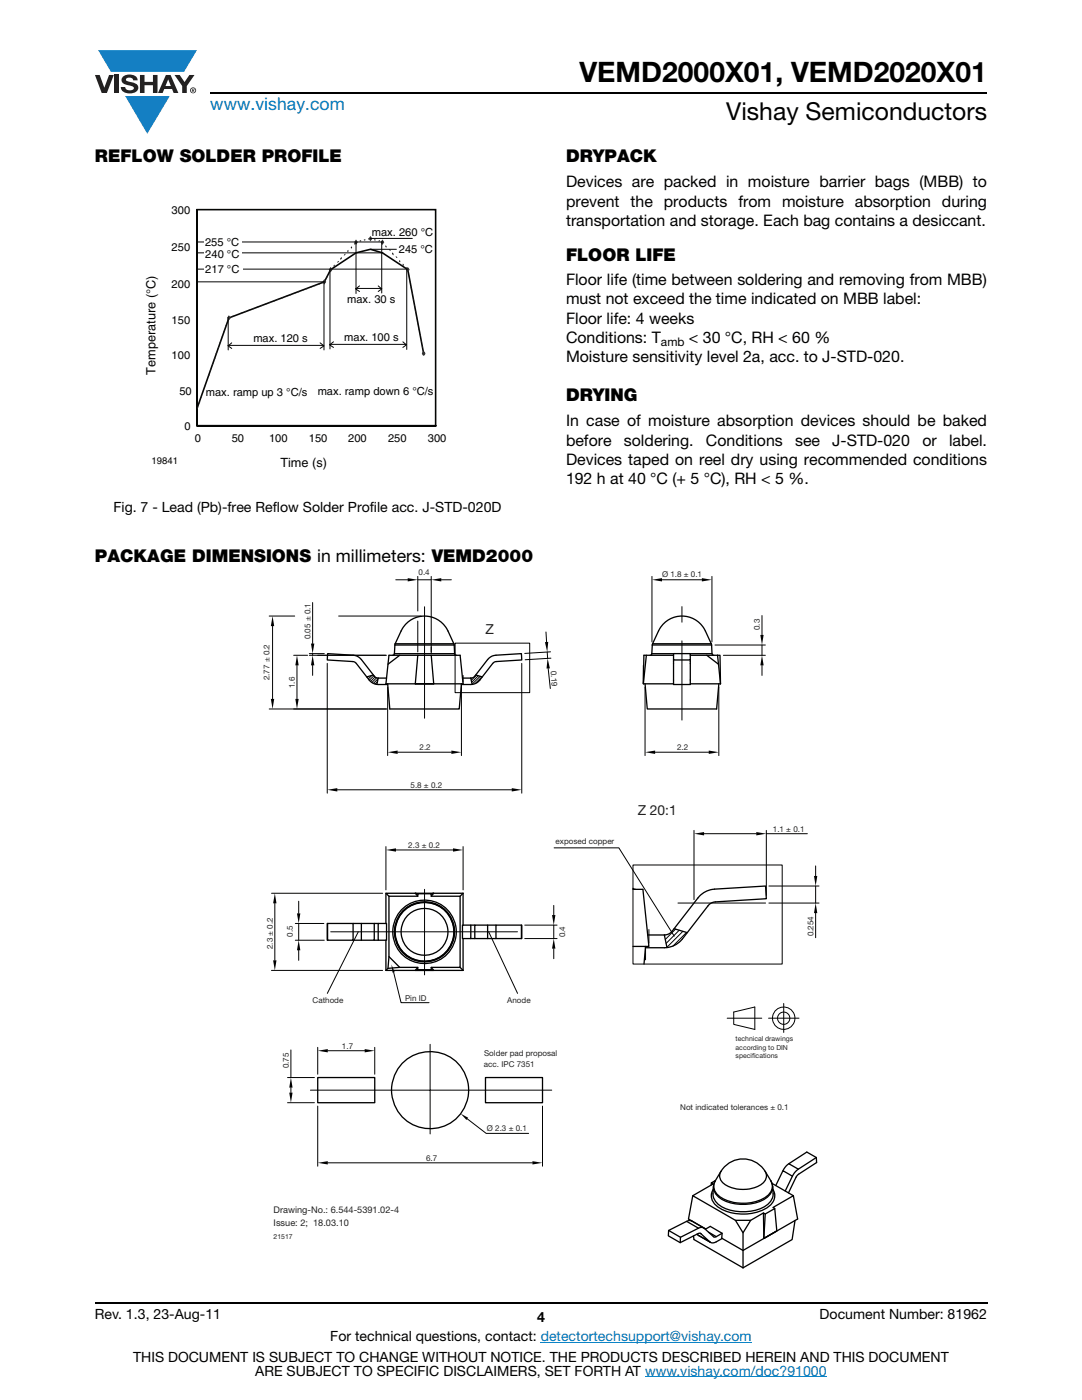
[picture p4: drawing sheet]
<svg xmlns="http://www.w3.org/2000/svg" width="216mm" height="279mm" viewBox="0 0 216 279" stroke-linecap="round" stroke-linejoin="round" font-family="sans-serif">
<g fill="#147fc3">
<path d="M19.6 10h19.7l-2.6 4.3h-1.1h-13.5z"/>
<path d="M25 19.2h8.9l-4.5 7.5z"/>
</g>
<g fill="#231f20">
<path d="M18.9 15h1l.9 2.5 1-2.5h.9l-1.4 3.6h-1z"/>
<path d="M22.9 15h.9v3.6h-.9z"/>
<path d="M24.6 15.3a2.1 2.1 0 0 1 2.8 .3l.1 .4h-.9a.79 .79 0 0 0-.7-.5 .79 .79 0 0 0-.8 .4l.3 .3 1 .2a1.08 1.08 0 0 1 1.2 1 1.08 1.08 0 0 1-1.1 1.2 1.73 1.73 0 0 1-2.4-1.2h.9a.96 .96 0 0 0 .8 .6 .96 .96 0 0 0 .9-.4 1.31 1.31 0 0 0-1.2-.6 1.03 1.03 0 0 1-1.1-.6 1.03 1.03 0 0 1 .2-1.1z"/>
<path d="M27.9 15h.9v1.3h1.7v-1.3h.9v3.6h-.9v-1.6h-1.7v1.6h-.9z"/>
<path d="M34.8 15h1.1l.9 1.4 1-1.4h1l-1.5 2.2v1.4h-.9v-1.4z"/>
<path d="M33.6 15.9l.5 1.3h-1.1zM33.1 15l-1.6 3.6h1l.3-.8h1.5l.3 .8h1l-1.6-3.6z"/>
<path d="M38.1 18a.46 .46 0 0 1 .9 0 .46 .46 0 0 1-.9 0zM37.9 18a.6 .6 0 0 0 1.2 0 .6 .6 0 0 0-1.2 0z"/>
<path d="M38.4 17.8h.2v.2h-.2zM38.3 17.7v.7h.1v-.3l.4 .3-.2-.3 .2-.2-.1-.2z"/>
</g>
<path d="M42 18.6h155M18.9 260h178.1" fill="none" stroke="#000" stroke-width=".36"/>
<path d="M107.9 267.9h42.1M128.7 274.8h36.3" fill="none" stroke="#007ec4" stroke-width=".2"/>
<path d="M28.9 40.7h60.2v53.1h-60.2z" fill="#fff"/>
<path d="M39.3 56.2h47.6M39.3 49h47.6M39.3 70.6h47.6M39.3 63.4h47.6" fill="none" stroke="#fff" stroke-width=".2"/>
<path d="M39.3 41.8h47.6" fill="none" stroke="#fff" stroke-width=".32"/>
<path d="M39.3 41.8h47.6v43.2h-47.6v-43.2v43.2h47.6M84.5 70.6l-3.1-16.8-5.1-3.3-2.4-.7-2.9 .7-5 3.3-1.3 2.4-19 7.2-6.4 18" fill="none" stroke="#040503" stroke-width=".32"/>
<g fill="#123217">
<path d="M39.4 81.2h.2l-.2 .4h-.1z" fill-rule="evenodd"/>
<path d="M39.8 80.2h.2l-.2 .3h-.2z" fill-rule="evenodd"/>
<path d="M40.1 79.1h.2l-.1 .3h-.1z" fill-rule="evenodd"/>
<path d="M40.9 76.8h.1l-.1 .5h-.1z" fill-rule="evenodd"/>
<path d="M41.7 74.7h.2l-.2 .3h-.2z" fill-rule="evenodd"/>
<path d="M42 73.6h.2l-.2 .4h-.1z" fill-rule="evenodd"/>
<path d="M42.4 72.5h.2l-.2 .4h-.1z" fill-rule="evenodd"/>
<path d="M42.8 71.5h.2l-.1 .3h-.2z" fill-rule="evenodd"/>
<path d="M43.1 70.3h.3l-.2 .4h-.2z" fill-rule="evenodd"/>
<path d="M43.6 69.2h.1l-.1 .4h-.2z" fill-rule="evenodd"/>
<path d="M43.9 68.1h.2l-.2 .4h-.1z" fill-rule="evenodd"/>
<path d="M44.3 67.1h.1l-.1 .3h-.1z" fill-rule="evenodd"/>
<path d="M44.7 66h.2l-.1 .3h-.3z" fill-rule="evenodd"/>
<path d="M45 64.9h.2l-.2 .4h-.1z" fill-rule="evenodd"/>
<path d="M45.4 63.8h.1v.4h-.2z" fill-rule="evenodd"/>
<path d="M45.5 63.3l.3-.1 .1 .2-.3 .2z" fill-rule="evenodd"/>
<path d="M46.4 63l.2-.1 .1 .2-.3 .1z" fill-rule="evenodd"/>
<path d="M48 62.4l.3-.1v.2l-.2 .1z" fill-rule="evenodd"/>
<path d="M48.8 62.1l.2-.1 .1 .2-.3 .1z" fill-rule="evenodd"/>
<path d="M49.6 61.8l.3-.1 .1 .2-.3 .1z" fill-rule="evenodd"/>
<path d="M50.5 61.5l.2-.1 .1 .2-.3 .1z" fill-rule="evenodd"/>
<path d="M51.2 61.2l.3-.1 .1 .2-.3 .1z" fill-rule="evenodd"/>
<path d="M52.1 60.9l.2-.1 .1 .2-.3 .1z" fill-rule="evenodd"/>
<path d="M52.9 60.6l.2-.1 .1 .2-.2 .1z" fill-rule="evenodd"/>
<path d="M53.7 60.3l.3-.1v.2l-.2 .1z" fill-rule="evenodd"/>
<path d="M54.5 60l.3-.1 .1 .2-.3 .1z" fill-rule="evenodd"/>
<path d="M55.3 59.7l.3-.1v.2l-.2 .1z" fill-rule="evenodd"/>
<path d="M56.1 59.4l.3-.1 .1 .2-.3 .1z" fill-rule="evenodd"/>
<path d="M57 59.1l.3-.1v.2l-.2 .1z" fill-rule="evenodd"/>
<path d="M57.8 58.8l.2-.1 .1 .2-.3 .1z" fill-rule="evenodd"/>
<path d="M58.6 58.5l.3-.1 .1 .2-.3 .1z" fill-rule="evenodd"/>
<path d="M59.4 58.2l.3-.1v.2l-.3 .1z" fill-rule="evenodd"/>
<path d="M60.2 57.9l.3-.1 .1 .2-.3 .1z" fill-rule="evenodd"/>
<path d="M61.1 57.6l.2-.1 .1 .2-.3 .1z" fill-rule="evenodd"/>
<path d="M61.8 57.3l.3-.1 .1 .2-.3 .1z" fill-rule="evenodd"/>
<path d="M62.7 57l.3-.1v.2l-.3 .1z" fill-rule="evenodd"/>
<path d="M63.5 56.7l.2-.1 .1 .2-.2 .1z" fill-rule="evenodd"/>
<path d="M64.3 56.3l.3-.1v.3l-.2 .1z" fill-rule="evenodd"/>
<path d="M64.8 56.1h.2l-.1 .3h-.3z" fill-rule="evenodd"/>
<path d="M65.3 55h.1l-.1 .4h-.2z" fill-rule="evenodd"/>
<path d="M65.7 54h.1l-.1 .4h-.1z" fill-rule="evenodd"/>
<path d="M65.8 53.7l.2-.2 .1 .3-.2 .2z" fill-rule="evenodd"/>
<path d="M66.5 53l.3-.2v.3l-.2 .2z" fill-rule="evenodd"/>
<path d="M67.5 52.1h.2l-.2 .3h-.3z" fill-rule="evenodd"/>
<path d="M68.2 51.3v.3l-.3 .3v-.3z" fill-rule="evenodd"/>
<path d="M68.8 50.7h.2l-.2 .3h-.2z" fill-rule="evenodd"/>
<path d="M69.3 50.1l.2-.2 .1 .3-.2 .2z" fill-rule="evenodd"/>
<path d="M70 49.3l.2-.2 .1 .3-.2 .3z" fill-rule="evenodd"/>
<path d="M70.6 48.6l.3-.2 .1 .2-.3 .2z" fill-rule="evenodd"/>
<path d="M70.9 48.2l.3-.1 .1 .2-.3 .1z" fill-rule="evenodd"/>
<path d="M71.7 48l.3-.1 .1 .2-.3 .1z" fill-rule="evenodd"/>
<path d="M72.6 47.8l.3-.1v.2l-.2 .1z" fill-rule="evenodd"/>
<path d="M73.4 47.6l.3-.1 .1 .2-.3 .1z" fill-rule="evenodd"/>
<path d="M73.9 47.5l.2 .1v.2l-.3-.1z" fill-rule="evenodd"/>
<path d="M74.7 47.7l.3 .1-.1 .2-.3-.1z" fill-rule="evenodd"/>
<path d="M75.5 48l.3-.1v.2l-.3 .1z" fill-rule="evenodd"/>
<path d="M76.2 48.2l.3 .2-.1 .3-.2-.2z" fill-rule="evenodd"/>
<path d="M76.9 48.9l.3 .2-.1 .3-.2-.2z" fill-rule="evenodd"/>
<path d="M77.6 49.8h.2l.2 .3h-.2z" fill-rule="evenodd"/>
<path d="M78.3 50.4l.3 .3-.1 .3-.3-.3z" fill-rule="evenodd"/>
<path d="M78.9 51.2h.2l.2 .3h-.2z" fill-rule="evenodd"/>
<path d="M79.7 51.9l.2 .2-.1 .3-.2-.2z" fill-rule="evenodd"/>
<path d="M80.4 52.6l.2 .2-.1 .3-.2-.2z" fill-rule="evenodd"/>
<path d="M81 53.3l.3 .2-.1 .2-.3-.2z" fill-rule="evenodd"/>
<path d="M81.3 53.7h.1l.1 .4h-.1z" fill-rule="evenodd"/>
<path d="M81.5 54.9h.2v.4h-.1z" fill-rule="evenodd"/>
<path d="M81.7 56h.2v.4h-.1z" fill-rule="evenodd"/>
<path d="M81.9 57.3h.2v.4h-.1z" fill-rule="evenodd"/>
<path d="M82.2 58.5h.2v.3h-.1z" fill-rule="evenodd"/>
<path d="M82.4 59.6h.2v.4h-.1z" fill-rule="evenodd"/>
<path d="M82.6 60.8h.2v.4h-.1z" fill-rule="evenodd"/>
<path d="M82.8 62h.2l.1 .3h-.2z" fill-rule="evenodd"/>
<path d="M83.1 63.1h.1l.1 .5h-.2z" fill-rule="evenodd"/>
<path d="M83.3 64.4h.1l.1 .4h-.2z" fill-rule="evenodd"/>
<path d="M83.5 65.6h.1l.1 .3h-.2z" fill-rule="evenodd"/>
<path d="M83.8 66.7h.1l.1 .4h-.2z" fill-rule="evenodd"/>
<path d="M84 67.9h.1l.1 .4h-.2z" fill-rule="evenodd"/>
<path d="M84.2 69h.1l.1 .4h-.1z" fill-rule="evenodd"/>
<path d="M84.4 70.2h.1l.1 .5h-.1z" fill-rule="evenodd"/>
</g>
<path d="M45.7 63.1l.2 .3-.2 .4-.2-.4z" fill="#313232"/>
<path d="M45.9 63.4l-.2-.3-.2 .3 .2 .4" fill="none" stroke="#313232" stroke-width=".27"/>
<path d="M64.7 55.9l.2 .3-.2 .4-.2-.4z" fill-rule="evenodd" fill="#313232"/>
<path d="M64.7 55.9l.2 .3-.2 .4-.2-.4z" fill="none" stroke="#313232" stroke-width=".27"/>
<path d="M66 53.5l.2 .3-.2 .3-.2-.3z" fill-rule="evenodd" fill="#313232"/>
<path d="M66 53.5l.2 .3-.2 .3-.2-.3z" fill="none" stroke="#313232" stroke-width=".27"/>
<path d="M71 48l.2 .3-.2 .3-.2-.3z" fill-rule="evenodd" fill="#313232"/>
<path d="M71 48l.2 .3-.2 .3-.2-.3z" fill="none" stroke="#313232" stroke-width=".27"/>
<path d="M73.9 47.3l.2 .3-.2 .3-.2-.3z" fill-rule="evenodd" fill="#313232"/>
<path d="M73.9 47.3l.2 .3-.2 .3-.2-.3z" fill="none" stroke="#313232" stroke-width=".27"/>
<path d="M76.3 48l.2 .3-.2 .3-.2-.3z" fill-rule="evenodd" fill="#313232"/>
<path d="M76.3 48l.2 .3-.2 .3-.2-.3z" fill="none" stroke="#313232" stroke-width=".27"/>
<path d="M81.4 53.5l.2 .3-.2 .3-.2-.3z" fill-rule="evenodd" fill="#313232"/>
<path d="M81.4 53.5l.2 .3-.2 .3-.2-.3z" fill="none" stroke="#313232" stroke-width=".27"/>
<path d="M84.5 70.2l.2 .4-.2 .3-.2-.3z" fill-rule="evenodd" fill="#313232"/>
<path d="M84.5 70.2l.2 .4-.2 .3-.2-.3z" fill="none" stroke="#313232" stroke-width=".32"/>
<path d="M39.4 50.5h37M39.4 56.2h25.3M73.9 49.8h5.2" fill="none" stroke="#040503" stroke-width=".2"/>
<path d="M40.8 49.8h7.5v1.6h-7.5z" fill="#fff"/>
<path d="M39.4 53.7h41.9M64.6 56.1v13.7M65.8 53.8v15.8M81.2 53.7v16M45.5 68.9h19.1M45.5 63.3v6.5M46.2 68.4l-.7 .6 .7 .5M63.9 68.4l.7 .6-.7 .5M65.8 68.7h15.3M66.5 68.2l-.7 .6 .7 .5M80.4 68.2l.7 .6-.7 .5" fill="none" stroke="#040503" stroke-width=".2"/>
<path d="M40.8 52.8h7.6v1.6h-7.6z" fill="#fff"/>
<path d="M39.4 48.3h37M71 57.6h5.2M71 48.3v10.3M71.7 57.1l-.7 .6 .7 .5M73.9 47.6h8.4M75.5 57.1l.7 .6-.7 .5M76.2 48.4v10.1" fill="none" stroke="#040503" stroke-width=".2"/>
<g fill="#fff">
<path d="M40.7 47.5h7.6v1.6h-7.6z"/>
<path d="M52.4 113.3h111.1v139.9h-111.1z"/>
</g>
<g fill="none" stroke="#000" stroke-width=".2">
<path d="M79 115.7h2.4M83.4 115.7h2.6M83.4 115v6.9M86 115v15.4M88.1 115.7h2M130.1 115v13.1M132.1 115.7h8M142.1 115v13.1M53.7 122.9h5.1M54.4 125v14.5M58.6 130.8h2.8M59.3 132.8v6.7"/>
<path d="M61.7 130.8h15.4M61.7 130.4h3M62.4 120.2v8.2M62.4 130.4v.4M62.4 132.8v2M65.3 132.4v25.9M67.6 122.9h16.4M73.5 135l-.2 .2M74.2 134.8l-.7 .7M74.6 134.9l-.9 .9M74.8 135.1l-.9 .9M75.1 135.3l-.9 .9"/>
<path d="M75.3 136l-.5 .5M75.5 135.4l-1 1M77.4 137.1v13.7M83.4 124v6.1M84.7 121.1v22.2M90.8 128.4h14.9v9.8h-14.9zM92.1 136.5v14.3M92.4 134.8v1.3M94 135.3v.1M95.1 134.8l-1.1 1M95.4 134.9l-1.3 1.3M95.8 135l-1.6 1.6"/>
<path d="M96.2 135.1l-1.4 1.3M104.1 132.4v25.9M108.9 126.1l.2 2M109.2 130.1l.1 1.3M109.4 133.4l.4 4M109.9 130.1l-5.2 .3M109.9 131.4l-5.1 .3M128.4 132.8v3.7M128.7 137.1v13.7M136.1 121.1v3.1M136.1 127.9v15.8M142.7 128.7h10"/>
<path d="M143.4 137.1v13.7M144.3 130.8h8.4M152 122.8v3.9M152 128.7v2.1M152 132.8v2M53.7 141.5h23.4M67.3 157.6h34.8M79.3 150.1h10.8M130.7 150.1h10.7M54.2 178.3h22.1M59.6 179.9v2.4M77 169v8.6"/>
<path d="M79 169.6h11.4M84.7 177.5v8.5h18.6M92.4 169v8.6M110.6 169.2h12.9l11 17.6M126.3 172.6h29.8v19.8h-29.8zM138.5 165.7v13.8M140.5 166.4h10.4M152.9 165.7v13M152.9 166.4h8.2M153.4 176.8h10M162.8 172.8v2M162.8 176.8v3.4"/>
<path d="M54.2 193.7h22.1M54.8 180.3v11.4M58.9 187.6h5.8M58.9 184.3h5.7M59.6 184.3v3.3M59.6 189.7v2M66 186h18.7v8.6M71.5 186l-6.2 12.2M78.5 194.1l1.5 6h5.6M97.5 186l5.8 12.2M104.7 187.3h6.5M104.7 184.6h6.5"/>
<path d="M110.5 180.7v1.9M110.5 184.6v2.7M110.5 189.3v2M128.8 188.9v2.7M129.5 185.5v2.7M132.7 186.6l-.1 .1M134.8 185.4l-2 2.1M135.3 180.2h17.5M135.5 185.6l-2.6 2.7M136.3 185.9l-3.2 3.2M137 186.1l-2.7 2.7M153.4 180.2h10"/>
<path d="M162.8 182.2v4.9M57.4 215h5.3M58 209.5v5.5M58 217.1v1M61.9 217.6h23.9v8.7M63.4 209v5.4M65.4 209.7h7.4M74.8 209v5.4M85.8 208.4v9.2h24.3M145.1 203.2h6.9M146.4 202l4.2-1v4.4l-4.2-1zM153.4 203.2h6"/>
<path d="M156.4 200.3v5.7M57.4 220.1h5.3M63.4 220.7v12M65.4 232.1h40.8M93.2 223.3l3.8 2.9h8.5M108.2 220.7v12"/>
<circle cx="156.4" cy="203.2" r="1.23"/>
<circle cx="156.4" cy="203.2" r="2.24"/>
</g>
<g fill="#000">
<path d="M81.4 115.4l2 .3-2 .3zM86 115.7l2.1-.3v.6zM130.1 115.7l2-.3v.6zM140 115.4l2.1 .3-2.1 .3zM54.4 122.9l.3 2.1h-.7zM54 139.5h.7l-.3 2zM59.3 130.8l.3 2h-.7zM58.9 139.5h.7l-.3 2zM62.4 130.8l.3 2h-.6zM62.1 128.4h.6l-.3 2zM108.7 128.1h.7l-.2 2zM109.3 131.4l.4 2h-.6z"/>
<path d="M152 130.8l.4 2h-.7zM151.7 126.7h.7l-.4 2zM65.3 157.6l2-.3v.7zM77.4 150.1l1.9-.3v.7zM90.1 149.8l2 .3-2 .4zM102.1 157.3l2 .3-2 .4zM128.7 150.1l2-.3v.7zM141.4 149.8l2 .3-2 .4zM77 169.6l2-.3v.7zM90.4 169.3l2 .3-2 .4zM138.5 166.4l2-.3v.6zM150.9 166.1l2 .3-2 .3z"/>
<path d="M162.4 174.8h.7l-.3 2zM54.8 178.3l.4 2h-.7zM54.5 191.7h.7l-.4 2zM59.6 187.6l.3 2h-.6zM59.3 182.3h.6l-.3 2zM78.1 192.5l.7 1.5-.5 .1zM110.5 187.3l.3 2h-.6zM110.2 182.6h.6l-.3 2zM162.8 180.2l.3 2h-.7zM57.7 218.1h.7l-.4 2zM58 215l.4 2.1h-.7zM63.4 209.7l2-.3v.6z"/>
<path d="M72.8 209.4l2 .3-2 .3zM63.4 232.1l2-.4v.7zM91.9 222.3l1.5 .8-.3 .4zM106.2 231.7l2.1 .4-2.1 .3z"/>
</g>
<g fill="none" stroke="#000" stroke-width=".26">
<path d="M74.5 134.7l-1.3 .4M75.5 135.3l-.3 1.3M75.5 135.3l-.7-.2-2.7-3.5-.9-.7-.7-.1-5.1-.4-.1 1.3 5.5 .4 3.4 4.1 .9 .4h2.3M75.5 135.3h1.6M77.4 136.5l.4 5h13.8l.5-5M78.7 130.5l-.3 .3M78.8 128.7l-.1 1.8M78.8 128.7h11.8M78.9 128.5h11.7M78.9 128.5l-.1 .2M78.9 128.5a8.3 8.3 0 0 1 3.5-5 5.2 5.2 0 0 1 7 2.4l1.2 2.6M79.8 130.8l-2.4 1.8"/>
<path d="M82.9 136.5h3.6zM82.9 136.5l.5-5.7h2.6l.5 5.7M83.4 130.8h-5.8l-.6 5.7h15.4l-.6-5.7h-5.8M90.6 128.5v.2M90.6 128.7l.1 1.8h-12M90.7 130.5l.4 .3M92.3 135.3h1.6M93.9 135.3l.3 1.3M93.9 135.3l.5-.1 .3-.3 2.6-3.3 .9-.7 .8-.1 5-.4 .1 1.3-5.5 .4-3.3 4.1-1 .4h-2.2M94.9 134.7l1.3 .4M128.7 136.5l.5 5h13.8l.4-5M129 130.8l-.6 5.7"/>
<path d="M130.1 130.5l-.1 .2-.3 .1M130.1 130.5h4.3M130.2 128.7l-.1 1.8M130.2 128.7h11.8M130.2 128.5v.2M130.2 128.5h11.7M130.2 128.5a8.2 8.2 0 0 1 3.6-5 5.2 5.2 0 0 1 7 2.4l1.1 2.6M134.4 130.4h3.3v1.3h-3.3zM134.4 131.7v4.9h3.3v-4.9M134.4 130.8h-5.9l-.1 5.7h6M137.7 130.8h5.5M137.7 136.5h6.1"/>
<path d="M141 130.8l2.4 1.8 .4 3.9M141.9 128.5l.1 .2M142 128.7l.1 1.8h-4.4M142.1 130.5l.3 .3M143.2 130.8h.5l.1 5.7M143.2 130.8l.2 1.8M77 178.3v6M82.9 178.3l.5 .6M82.9 178.3h3.6l-.5 .1M82.9 178.3l.5 .1M82.9 178.3h-5.9l.6 .6M92.4 178.3h-5.9l-.5 .6"/>
<path d="M92.4 178.3l-.6 .6M92.4 178.3v6.3M126.3 177.5h2l1.2 11.4h-3.2M126.3 177.3l.5 .2M65.4 184.3v3.3M65.4 184.3h5.1v3.3h-5.1zM70.5 187.6h1.6M70.5 184.3h1.6M72.1 184.3h2.6v3.3h-2.6zM74.7 187.6h.8M74.7 184.3h.8M75.5 184.3h1.6v3.3h-1.6z"/>
<path d="M77 193.7h15.4M77 187.6v6.1M77.6 190.9l-.2 2.4-.4 .4M79.8 193.1l-2.4 .2M82.9 193.7h3.6zM83.4 193.6v-.5l-.5 .6M83.4 193.1h-3.6l-2.2-2.2v-12h5.8v-.5h2.6v.5h5.8v14.2h-5.8v.5M86 193.1l.5 .6M91.8 193.1l.6 .6M92.3 184.6h1.6v2.7h-1.6zM92.4 187.3v6.4M93.9 184.6h.8"/>
<path d="M93.9 187.3h.8M94.7 184.6h2.6v2.7h-2.6zM97.3 187.3h1.7M97.3 184.6h1.7M104 184.6l.1 2.7zM104 184.6h-5v2.7h5M128.8 188.9l-.3 3.5M129.2 186.6h3.4M132.6 186.6l.5 2.5M132.6 186.6l.8-.2 .5-.4 5.4-6.8a4.6 4.6 0 0 1 3.3-1.8l10.2-.6 .1 2.6-10.2 .6-.6 .1-.8 .7-5.1 6.6a4.6 4.6 0 0 1-3.6 1.7h-3.8M134.5 185.3l2.6 .8M63.4 215h11.4v5.1h-11.4z"/>
<path d="M96.9 215h11.4v5.1h-11.4zM138.2 238.6l-.8 4.7 3.4 2M141.9 236.1v.4M142.3 237.4a2.52 2.52 0 0 0 1 3.5 9.3 9.3 0 0 0 10.6-.5 2.42 2.42 0 0 0 .3-3M142.4 236.8a3.6 3.6 0 0 0 2.8 4.6 9.3 9.3 0 0 0 8-1.1 3.3 3.3 0 0 0 1-3.5M142.4 236.8a3 3 0 0 0 1.8 2.7 9 9 0 0 0 9-.6l.6-.8 .4-.8v-.5M142.7 235.6l-.3 1.2M142.7 235.6a2.36 2.36 0 0 0 1 3.3 8.7 8.7 0 0 0 9.5-.3 2.28 2.28 0 0 0 .6-3M142.8 235.6l-.9 .5 .4 .2-4.1 2.3 8.5 4.9h3.1l2.5-1.4M143.8 233.8a5.2 5.2 0 0 1 8.9 0M143.8 233.8a2 2 0 0 0 1.2 2.8 6.7 6.7 0 0 0 7.5-.8 1.71 1.71 0 0 0 .2-2M143.8 233.8l-1.1 1.8"/>
<path d="M152.7 233.8l1.1 1.8M153.8 235.6l.4 1.2M154 236.2l4.3 2.4-4.1 2.4 .4 .2M157.4 232.2l-.5 .5-.7 .9M158.1 234.7l-1.4 3M158.1 234.7l-1.9-1.1-1.4 3M158.3 238.6l.9 4.7-10.9 6.3M159.3 233.3l-.8 .8-.4 .6M162.9 231l-3.6 2.3-1.9-1.1 3.6-2.3 1.9 1.1v1l-3.9 2.7-1.7 3.4M133.4 245.6l3.6-1.9 2.4 1.4-3.6 1.8zM133.4 245.6v1l2.3 1.4M137 243.7l.6-.1 .4 .1 2.4 1.4"/>
<path d="M137.9 243.6h.1M138.4 246.7l.1 .7 9.8 5.6M139.3 246.5l2.5 1.4M139.4 245.1l.5-.2 .5 .1 2 1.9 .5-.1M139.7 246.1l.1 .1M139.8 246.2l1.8 1.6-2.5-1.5M139.8 246.2l-.4-.1-3.7 1.9 .1-1.1M140.7 245.3l1-.5 2.4 1.3-.1 1 4.3 2.5M141.4 245.9l1.5 .9 1.2-.7M144.1 247.2a3.3 3.3 0 0 1-2 .9l-.5-.3M146.7 243.5l1.6 2.5v3.6M148.3 249.6v3.4"/>
<path d="M149.8 243.5l-1.5 2.5M152.7 242.3l-.4-.2 .1 5.1 2.6-1.5M152.7 242.3l1.9-1.1 .4 4.5-2.6 1.5zM158.6 243.6l-.5 3.8-9.8 5.6"/>
<circle cx="84.7" cy="186" r="6"/>
<circle cx="84.7" cy="186" r="5.9"/>
<circle cx="84.7" cy="186" r="6.3"/>
<circle cx="84.7" cy="186" r="4.7"/>
<circle cx="85.8" cy="217.6" r="7.7"/>
</g>
<text font-size="5.6" x="115.6" y="16.4">VEMD2000X01, VEMD2020X01</text>
<text font-size="4.9" x="144.9" y="24">Vishay Semiconductors</text>
<text font-size="3.5" fill="#007ec4" x="42" y="21.9">www.vishay.com</text>
<g font-size="3.5">
<text x="18.9" y="32.3">REFLOW SOLDER PROFILE</text>
<text x="112.9" y="32.3">DRYPACK</text>
<text x="112.9" y="52.1">FLOOR LIFE</text>
<text x="112.9" y="80">DRYING</text>
<text x="18.9" y="112.1">PACKAGE DIMENSIONS in millimeters: VEMD2000</text>
</g>
<g font-size="3.2">
<text x="112.9" y="37.4">Devices are packed in moisture barrier bags (MBB) to</text>
<text x="112.9" y="41.3">prevent the products from moisture absorption during</text>
<text x="112.9" y="45.2">transportation and storage. Each bag contains a desiccant.</text>
<text x="112.9" y="56.8">Floor life (time between soldering and removing from MBB)</text>
<text x="112.9" y="60.7">must not exceed the time indicated on MBB label:</text>
<text x="112.9" y="64.6">Floor life: 4 weeks</text>
<text x="112.9" y="68.5">Conditions: T</text>
<text x="137.5" y="68.5">&lt; 30 °C, RH &lt; 60 %</text>
<text x="112.9" y="72.3">Moisture sensitivity level 2a, acc. to J-STD-020.</text>
<text x="112.9" y="85">In case of moisture absorption devices should be baked</text>
<text x="112.9" y="88.9">before</text>
<text x="124.5" y="88.9">soldering.</text>
<text x="140.9" y="88.9">Conditions</text>
<text x="158.7" y="88.9">see</text>
<text x="166.1" y="88.9">J-STD-020</text>
<text x="184" y="88.9">or</text>
<text x="189.4" y="88.9">label.</text>
<text x="112.9" y="92.8">Devices taped on reel dry using recommended conditions</text>
<text x="112.9" y="96.7">192 h at 40 °C (+ 5 °C), RH &lt; 5 %.</text>
</g>
<g font-size="2.8">
<text x="22.6" y="102.1">Fig. 7 - Lead (Pb)-free Reflow Solder Profile acc. J-STD-020D</text>
<text x="18.9" y="263.3">Rev. 1.3, 23-Aug-11</text>
<text x="107.2" y="263.8">4</text>
<text x="163.6" y="263.3">Document Number: 81962</text>
<text x="65.9" y="267.7">For technical questions, contact: detectortechsupport@vishay.com</text>
<text x="26.5" y="271.7">THIS DOCUMENT IS SUBJECT TO CHANGE WITHOUT NOTICE. THE PRODUCTS DESCRIBED HEREIN AND THIS DOCUMENT</text>
<text x="50.9" y="274.6">ARE SUBJECT TO SPECIFIC DISCLAIMERS, SET FORTH AT www.vishay.com/doc?91000</text>
</g>
<g font-size="2.8" fill="#231f20">
<text x="96.9" y="126.4">Z</text>
<text x="127.2" y="162.7">Z 20:1</text>
</g>
<g font-size="2.5" fill="#040503">
<text x="31" y="74.8" transform="rotate(-90 31 74.8)">Temperature (°C)</text>
<text x="55.9" y="93.2">Time (s)</text>
</g>
<text font-size="2.4" x="131.9" y="69">amb</text>
<g font-size="2.2" fill="#040503">
<text x="34.2" y="42.7">300</text>
<text x="74.2" y="47.1">max. 260 °C</text>
<text x="34.2" y="50.2">250</text>
<text x="40.9" y="49.1">255 °C</text>
<text x="41" y="51.5">240 °C</text>
<text x="79.6" y="50.4">245 °C</text>
<text x="34.2" y="57.4">200</text>
<text x="41" y="54.6">217 °C</text>
<text x="34.2" y="64.6">150</text>
<text x="69.3" y="60.5">max. 30 s</text>
<text x="34.2" y="71.7">100</text>
<text x="50.6" y="68.3">max. 120 s</text>
<text x="68.7" y="68.1">max. 100 s</text>
<text x="35.8" y="78.9">50</text>
<text x="41.1" y="79">max. ramp up 3 °C/s</text>
<text x="63.4" y="78.8">max. ramp down 6 °C/s</text>
<text x="36.8" y="85.8">0</text>
<text x="38.9" y="88.2">0</text>
<text x="46.2" y="88.2">50</text>
<text x="53.7" y="88.2">100</text>
<text x="61.6" y="88.2">150</text>
<text x="69.5" y="88.2">200</text>
<text x="77.4" y="88.2">250</text>
<text x="85.4" y="88.2">300</text>
</g>
<text font-size="1.9" fill="#040503" x="30.2" y="92.7">19841</text>
<g font-size="1.8" fill="#231f20">
<text x="54.6" y="242.1">Drawing-No.: 6.544-5391.02-4</text>
<text x="54.6" y="244.7">Issue: 2; 18.03.10</text>
</g>
<g font-size="1.6" fill="#231f20">
<text x="83.5" y="114.7">0.4</text>
<text x="132.1" y="115.1">Ø 1.8 ± 0.1</text>
<text x="151.6" y="125.7" transform="rotate(-90 151.6 125.7)">0.3</text>
<text x="62" y="127.6" transform="rotate(-90 62 127.6)">0.05 ± 0.1</text>
<text x="53.7" y="135.8" transform="rotate(-90 53.7 135.8)">2.77 ± 0.2</text>
<text x="58.8" y="137.3" transform="rotate(-90 58.8 137.3)">1.6</text>
<text x="109.9" y="133.9" transform="rotate(87 109.9 133.9)">0.19</text>
<text x="83.7" y="149.7">2.2</text>
<text x="135.1" y="149.7">2.2</text>
<text x="81.9" y="157.2">5.8 ± 0.2</text>
<text x="154.2" y="166">1.1 ± 0.1</text>
<text x="81.5" y="169.2">2.3 ± 0.2</text>
<text x="110.9" y="168.4">exposed copper</text>
<text x="54.4" y="189.4" transform="rotate(-90 54.4 189.4)">2.3 ± 0.2</text>
<text x="58.4" y="186.9" transform="rotate(-90 58.4 186.9)">0.5</text>
<text x="112.7" y="187.1" transform="rotate(-90 112.7 187.1)">0.4</text>
<text x="162.3" y="186.9" transform="rotate(-90 162.3 186.9)">0.254</text>
<text x="62.4" y="200.2">Cathode</text>
<text x="80.8" y="199.7">Pin ID</text>
<text x="101.2" y="200.2">Anode</text>
<text x="68.2" y="209.3">1.7</text>
<text x="57.6" y="213.2" transform="rotate(-90 57.6 213.2)">0.75</text>
<text x="96.6" y="213">acc. IPC 7351</text>
<text x="96.6" y="210.8">Solder pad proposal</text>
<text x="135.7" y="221.6">Not indicated tolerances ± 0.1</text>
<text x="97.2" y="225.8">Ø 2.3 ± 0.1</text>
<text x="85" y="231.6">6.7</text>
</g>
<g font-size="1.4" fill="#231f20">
<text x="146.8" y="209.5">according to DIN</text>
<text x="146.8" y="207.8">technical drawings</text>
<text x="146.8" y="211.1">specif</text>
<text x="150.1" y="211.1">ications</text>
<text x="54.6" y="247.3">21517</text>
</g>
</svg>
